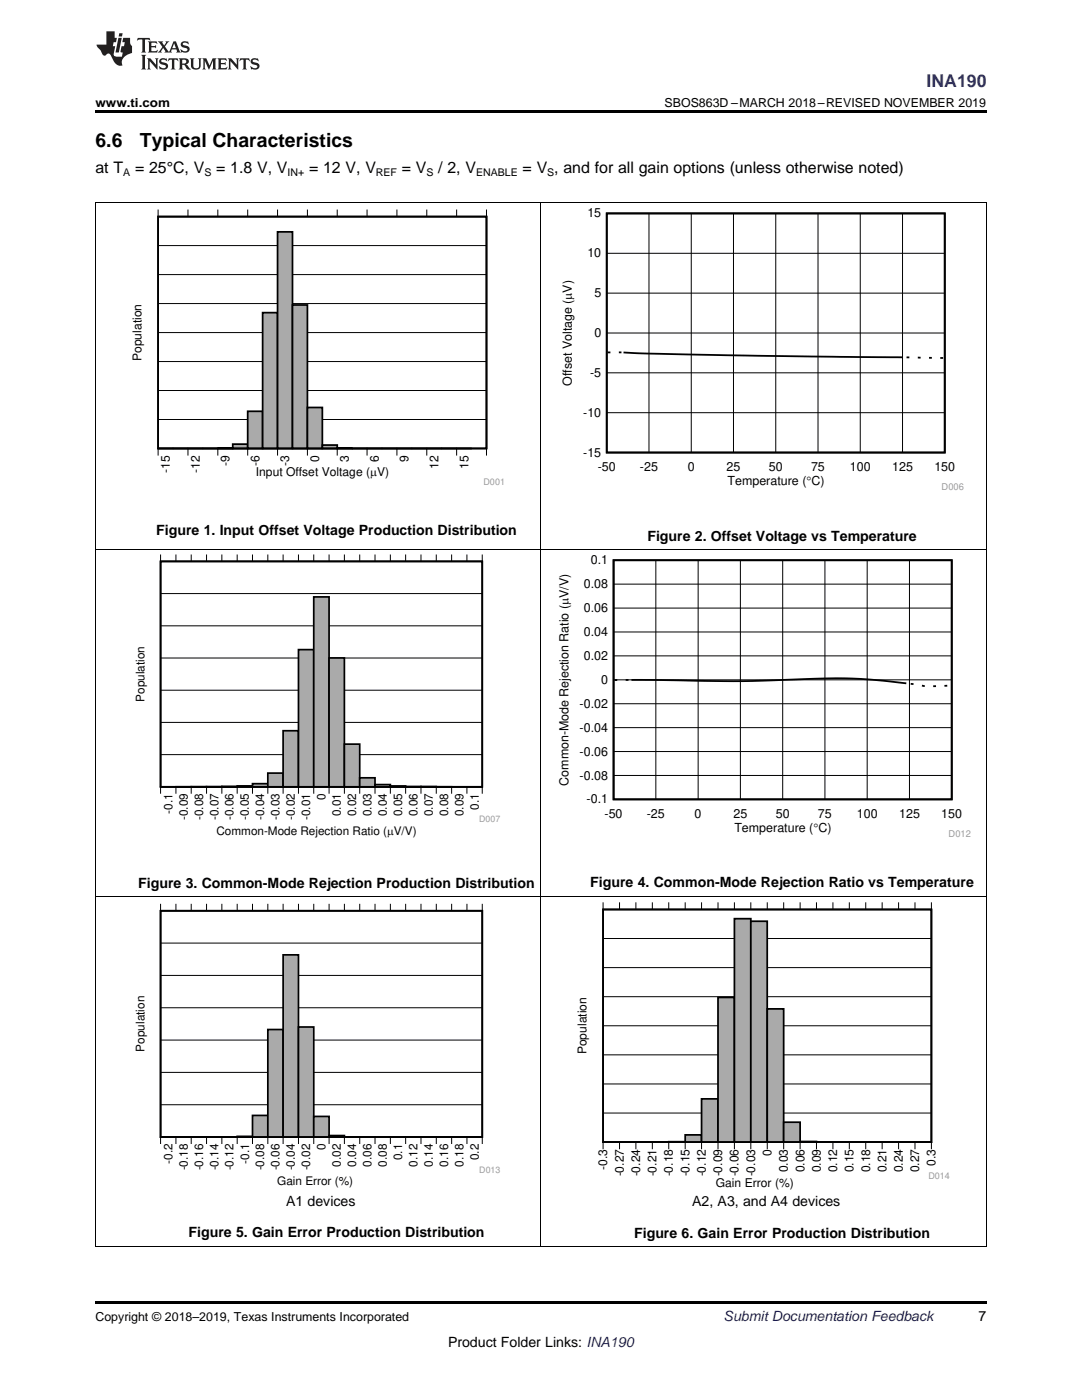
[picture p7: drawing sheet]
<svg xmlns="http://www.w3.org/2000/svg" width="216mm" height="279mm" viewBox="0 0 216 279" stroke-linecap="round" stroke-linejoin="round" font-family="sans-serif">
<path d="M19 259.7h177.8v.5h-177.8z" fill="#000"/>
<path d="M19.1 179v69.9M107.9 179v69.9M196.8 179v69.9M19 248.8h177.8" fill="none" stroke="#000" stroke-width=".2"/>
<path d="M115.2 180h74.4v57.6h-74.4z" fill-rule="evenodd" fill="#fff"/>
<path d="M120.3 181.5h65.5v46.4h-65.5zM120.3 227.9h3.3zM123.6 227.9h3.3zM126.9 227.9h3.3zM130.2 227.9h3.2zM133.4 227.9h3.3z" fill="none" stroke="#000" stroke-width=".35"/>
<g fill="none" stroke="#000" stroke-width=".2">
<path d="M120.3 180.1v1.4h65.6v-1.4M120.3 198.9h65.6M120.3 193.1h65.6M120.3 187.3h65.6M123.6 180.1v1.4M126.9 180.1v1.4M130.2 180.1v1.4M133.4 180.1v1.4M136.7 180.1v1.4M140 180.1v1.4M143.3 180.1v1.4M146.5 180.1v1.4"/>
<path d="M149.8 180.1v1.4M153.1 180.1v1.4M156.4 180.1v1.4M159.7 180.1v1.4M162.9 180.1v1.4M166.2 180.1v1.4M169.5 180.1v1.4M172.7 180.1v1.4M176 180.1v1.4M179.3 180.1v1.4M182.6 180.1v1.4M120.3 216.3h65.6"/>
<path d="M120.3 210.5h65.6M120.3 204.7h65.6M120.3 229.4v-1.5h65.6v1.5M120.3 222.1h65.6M123.6 227.9v1.5M126.9 227.9v1.5M130.2 227.9v1.5M133.4 227.9v1.5M136.7 227.9v1.5M140 227.9v1.5M143.3 227.9v1.5M146.5 227.9v1.5"/>
<path d="M149.8 227.9v1.5M153.1 227.9v1.5M156.4 227.9v1.5M159.7 227.9v1.5M162.9 227.9v1.5M166.2 227.9v1.5M169.5 227.9v1.5M172.7 227.9v1.5M176 227.9v1.5M179.3 227.9v1.5M182.6 227.9v1.5"/>
</g>
<path d="M136.7 227.9h-16.4" fill="none" stroke="#aaa" stroke-width=".2"/>
<path d="M136.7 226.5h3.3v1.4h-3.3z" fill-rule="evenodd" fill="#aaa"/>
<path d="M136.7 226.5h3.3v1.4h-3.3z" fill="none" stroke="#000" stroke-width=".35"/>
<path d="M140 219.3h3.3v8.6h-3.3z" fill-rule="evenodd" fill="#aaa"/>
<path d="M140 219.3h3.3v8.6h-3.3z" fill="none" stroke="#000" stroke-width=".35"/>
<path d="M143.3 199.1h3.3v28.8h-3.3z" fill-rule="evenodd" fill="#aaa"/>
<path d="M143.3 199.1h3.2v28.8h-3.2z" fill="none" stroke="#000" stroke-width=".35"/>
<path d="M146.5 183.3h3.3v44.6h-3.3z" fill-rule="evenodd" fill="#aaa"/>
<path d="M146.5 183.3h3.3v44.6h-3.3z" fill="none" stroke="#000" stroke-width=".35"/>
<path d="M149.8 183.9h3.3v44h-3.3z" fill-rule="evenodd" fill="#aaa"/>
<path d="M149.8 183.9h3.3v44h-3.3z" fill="none" stroke="#000" stroke-width=".35"/>
<path d="M153.1 201.3h3.3v26.6h-3.3z" fill-rule="evenodd" fill="#aaa"/>
<path d="M153.1 201.3h3.3v26.6h-3.3z" fill="none" stroke="#000" stroke-width=".35"/>
<path d="M156.4 224h3.3v3.9h-3.3z" fill-rule="evenodd" fill="#aaa"/>
<path d="M156.4 224h3.3v3.9h-3.3zM159.7 227.8h3.2v.1h-3.2zM162.9 227.9h3.3zM166.2 227.9h3.3zM169.5 227.9h3.2zM172.7 227.9h3.3zM176 227.9h3.3zM179.3 227.9h3.3zM182.6 227.9h3.2z" fill="none" stroke="#000" stroke-width=".35"/>
<path d="M159.7 227.9h3.2M162.9 227.9h23" fill="none" stroke="#aaa" stroke-width=".2"/>
<circle cx="185.9" cy="227.9" r=".17" fill="#000"/>
<path d="M120.3 181.5h65.5v46.4h-65.5z" fill="none" stroke="#000" stroke-width=".35"/>
<path d="M26.8 179.7h73.4v57.7h-73.4z" fill-rule="evenodd" fill="#fff"/>
<path d="M32 181.8h64.2v45.1h-64.2zM32 226.9h3.1zM35.1 226.9h3.1zM38.2 226.9h3zM41.2 226.9h3.1zM44.3 226.9h3zM47.3 226.8h3.1v.1h-3.1z" fill="none" stroke="#000" stroke-width=".34"/>
<g fill="none" stroke="#000" stroke-width=".2">
<path d="M32 180.4v1.4h64.2v-1.4M32 194.7h64.2M32 188.2h64.2M35.1 180.4v1.4M38.2 180.4v1.4M41.2 180.4v1.4M44.3 180.4v1.4M47.3 180.4v1.4M50.4 180.4v1.4M53.4 180.4v1.4M56.5 180.4v1.4M59.6 180.4v1.4"/>
<path d="M62.6 180.4v1.4M65.7 180.4v1.4M68.7 180.4v1.4M71.8 180.4v1.4M74.8 180.4v1.4M77.9 180.4v1.4M80.9 180.4v1.4M84 180.4v1.4M87.1 180.4v1.4M90.1 180.4v1.4M93.2 180.4v1.4M32 214h64.2"/>
<path d="M32 207.6h64.2M32 201.1h64.2M32 228.3v-1.4h64.2v1.4M32 220.5h64.2M35.1 226.9v1.4M38.2 226.9v1.4M41.2 226.9v1.4M44.3 226.9v1.4M47.3 226.9v1.4M50.4 226.9v1.4M53.4 226.9v1.4M56.5 226.9v1.4"/>
<path d="M59.6 226.9v1.4M62.6 226.9v1.4M65.7 226.9v1.4M68.7 226.9v1.4M71.8 226.9v1.4M74.8 226.9v1.4M77.9 226.9v1.4M80.9 226.9v1.4M84 226.9v1.4M87.1 226.9v1.4M90.1 226.9v1.4M93.2 226.9v1.4"/>
</g>
<path d="M47.3 226.9h3.1M47.3 226.9h-15.3" fill="none" stroke="#aaa" stroke-width=".2"/>
<path d="M50.4 222.6h3.1v4.3h-3.1z" fill-rule="evenodd" fill="#aaa"/>
<path d="M50.4 222.6h3v4.3h-3z" fill="none" stroke="#000" stroke-width=".34"/>
<path d="M53.4 205.5h3.1v21.4h-3.1z" fill-rule="evenodd" fill="#aaa"/>
<path d="M53.4 205.5h3.1v21.4h-3.1z" fill="none" stroke="#000" stroke-width=".34"/>
<path d="M56.5 190.6h3.1v36.3h-3.1z" fill-rule="evenodd" fill="#aaa"/>
<path d="M56.5 190.6h3.1v36.3h-3.1z" fill="none" stroke="#000" stroke-width=".34"/>
<path d="M59.6 205h3v21.9h-3z" fill-rule="evenodd" fill="#aaa"/>
<path d="M59.6 205h3v21.9h-3z" fill="none" stroke="#000" stroke-width=".34"/>
<path d="M62.6 222.8h3.1v4.1h-3.1z" fill-rule="evenodd" fill="#aaa"/>
<path d="M32 181.8h64.2v45.1h-64.2zM62.6 222.8h3.1v4.1h-3.1zM65.7 226.6h3v.3h-3zM68.7 226.9h3.1zM71.8 226.9h3zM74.8 226.9h3.1zM77.9 226.9h3zM80.9 226.9h3.1zM84 226.9h3.1zM87.1 226.9h3zM90.1 226.9h3.1zM93.2 226.9h3z" fill="none" stroke="#000" stroke-width=".34"/>
<path d="M65.7 226.8h3" fill="none" stroke="#aaa" stroke-width=".31"/>
<path d="M68.7 226.9h27.5" fill="none" stroke="#aaa" stroke-width=".2"/>
<path d="M19.1 109.6v69.4M107.9 109.6v69.4M196.8 109.6v69.4M19 178.9h177.8" fill="none" stroke="#000" stroke-width=".2"/>
<path d="M26.8 110.3h73.4v57.4h-73.4z" fill-rule="evenodd" fill="#fff"/>
<path d="M32 112h64.2v45h-64.2zM32 157h3.1zM35.1 157h3.1zM38.2 157h3zM41.2 157h3.1zM44.3 156.9l3 .1zM47.3 156.8h3.1v.2h-3.1z" fill="none" stroke="#000" stroke-width=".34"/>
<g fill="none" stroke="#000" stroke-width=".2">
<path d="M32 110.7v1.3h64.2v-1.3M32 118.5h64.2M35.1 110.7v1.3M38.2 110.7v1.3M41.2 110.7v1.3M44.3 110.7v1.3M47.3 110.7v1.3M50.4 110.7v1.3M53.4 110.7v1.3M56.5 110.7v1.3M59.6 110.7v1.3M62.6 110.7v1.3"/>
<path d="M65.7 110.7v1.3M68.7 110.7v1.3M71.8 110.7v1.3M74.8 110.7v1.3M77.9 110.7v1.3M80.9 110.7v1.3M84 110.7v1.3M87.1 110.7v1.3M90.1 110.7v1.3M93.2 110.7v1.3M32 137.7h64.2M32 131.3h64.2"/>
<path d="M32 124.9h64.2M32 158.4v-1.4h64.2v1.4M32 150.6h64.2M32 144.2h64.2M35.1 157v1.4M38.2 157v1.4M41.2 157v1.4M44.3 157v1.4M47.3 157v1.4M50.4 157v1.4M53.4 157v1.4M56.5 157v1.4"/>
<path d="M59.6 157v1.4M62.6 157v1.4M65.7 157v1.4M68.7 157v1.4M71.8 157v1.4M74.8 157v1.4M77.9 157v1.4M80.9 157v1.4M84 157v1.4M87.1 157v1.4M90.1 157v1.4M93.2 157v1.4"/>
</g>
<path d="M44.3 157h3M44.3 157h-12.3M47.3 156.9h3.1" fill="none" stroke="#aaa" stroke-width=".2"/>
<path d="M50.4 156.4h3.1v.6h-3.1z" fill-rule="evenodd" fill="#aaa"/>
<path d="M50.4 156.4h3v.6h-3z" fill="none" stroke="#000" stroke-width=".34"/>
<path d="M53.4 154.3h3.1v2.7h-3.1z" fill-rule="evenodd" fill="#aaa"/>
<path d="M53.4 154.3h3.1v2.7h-3.1z" fill="none" stroke="#000" stroke-width=".34"/>
<path d="M56.5 145.8h3.1v11.2h-3.1z" fill-rule="evenodd" fill="#aaa"/>
<path d="M56.5 145.8h3.1v11.2h-3.1z" fill="none" stroke="#000" stroke-width=".34"/>
<path d="M59.6 129.6h3v27.4h-3z" fill-rule="evenodd" fill="#aaa"/>
<path d="M59.6 129.6h3v27.4h-3z" fill="none" stroke="#000" stroke-width=".34"/>
<path d="M62.6 119.1h3.1v37.9h-3.1z" fill-rule="evenodd" fill="#aaa"/>
<path d="M62.6 119.1h3.1v37.9h-3.1z" fill="none" stroke="#000" stroke-width=".34"/>
<path d="M65.7 131.3h3v25.7h-3z" fill-rule="evenodd" fill="#aaa"/>
<path d="M65.7 131.3h3v25.7h-3z" fill="none" stroke="#000" stroke-width=".34"/>
<path d="M68.7 148.5h3.1v8.5h-3.1z" fill-rule="evenodd" fill="#aaa"/>
<path d="M68.7 148.5h3.1v8.5h-3.1z" fill="none" stroke="#000" stroke-width=".34"/>
<path d="M71.8 155.2h3v1.8h-3z" fill-rule="evenodd" fill="#aaa"/>
<path d="M71.8 155.2h3v1.8h-3z" fill="none" stroke="#000" stroke-width=".34"/>
<path d="M74.8 156.6h3.1v.4h-3.1z" fill-rule="evenodd" fill="#aaa"/>
<path d="M32 112h64.2v45h-64.2zM74.8 156.6h3.1v.4h-3.1zM77.9 156.9h3v.1h-3zM80.9 157h3.1zM84 157h3.1zM87.1 157h3zM90.1 157h3.1zM93.2 157h3z" fill="none" stroke="#000" stroke-width=".34"/>
<path d="M77.9 156.9h3.1M80.9 157h6.2M87.1 157h9.1" fill="none" stroke="#aaa" stroke-width=".2"/>
<path d="M110.9 110.3h83v57.2h-83z" fill-rule="evenodd" fill="#fff"/>
<path d="M122.4 111.8h67.5v47.7h-67.5zM122.6 135.7h.6M124.8 135.7h.6M126 135.7h3.7a412.5 412.5 0 0 0 35.2-.3 101.6 101.6 0 0 1 15.9 1M181.7 136.5h.6M184 136.8l.5 .1M186.8 136.9h-.6M189 136.8l-.5 .1" fill="none" stroke="#000" stroke-width=".36"/>
<g fill="none" stroke="#000" stroke-width=".2">
<path d="M19.1 40.4v69.2M107.9 40.4v69.2M196.8 40.4v69.2M19 109.6h177.8M122.4 116.6h67.5M130.9 111.8v47.7M139.3 111.8v47.7M147.7 111.8v47.7M156.2 111.8v47.7M164.6 111.8v47.7M173 111.8v47.7M181.5 111.8v47.7"/>
<path d="M122.4 135.7h67.5M122.4 130.9h67.5M122.4 126.1h67.5M122.4 121.4h67.5M122.4 154.8h67.5M122.4 150h67.5M122.4 145.2h67.5M122.4 140.4h67.5"/>
</g>
<path d="M112 41.1h80.8v57.2h-80.8z" fill-rule="evenodd" fill="#fff"/>
<path d="M121.1 42.6h67.4v47.7h-67.4zM121.2 70.3h.6M123.5 70.3h.5M124.4 70.3l20.7 .6 34.9 .4M180.9 71.3h.5M183.1 71.4h.6M185.4 71.4h.5M187.6 71.4h.6" fill="none" stroke="#000" stroke-width=".36"/>
<path d="M121.1 58.5h67.4M121.1 50.6h67.4M129.5 42.6v47.7M137.9 42.6v47.7M146.4 42.6v47.7M154.8 42.6v47.7M163.2 42.6v47.7M171.7 42.6v47.7M180.1 42.6v47.7M121.1 74.4h67.4M121.1 66.5h67.4M121.1 82.4h67.4" fill="none" stroke="#000" stroke-width=".2"/>
<path d="M26.2 41.1h74.6v56.2h-74.6z" fill-rule="evenodd" fill="#fff"/>
<path d="M31.6 43.2h65.5v46.3h-65.5zM31.6 89.5h2.9zM34.5 89.5h3zM37.5 89.5h3zM40.5 89.5h3zM43.5 89.5h2.9z" fill="none" stroke="#000" stroke-width=".35"/>
<g fill="none" stroke="#000" stroke-width=".2">
<path d="M31.6 41.8v1.4h65.5v-1.4M31.6 54.8h65.5M31.6 49h65.5M37.5 41.8v1.4M43.5 41.8v1.4M49.4 41.8v1.4M55.4 41.8v1.4M61.3 41.8v1.4M67.3 41.8v1.4M73.2 41.8v1.4M79.2 41.8v1.4M85.2 41.8v1.4"/>
<path d="M91.1 41.8v1.4M31.6 77.9h65.5M31.6 72.2h65.5M31.6 66.4h65.5M31.6 60.6h65.5M31.6 90.9v-1.4h65.5v1.4M31.6 83.7h65.5M37.5 89.5v1.4M43.5 89.5v1.4M49.4 89.5v1.4M55.4 89.5v1.4M61.3 89.5v1.4"/>
<path d="M67.3 89.5v1.4M73.2 89.5v1.4M79.2 89.5v1.4M85.2 89.5v1.4M91.1 89.5v1.4"/>
</g>
<path d="M46.5 89.5h-14.9" fill="none" stroke="#aaa" stroke-width=".2"/>
<path d="M46.4 88.6h3v.9h-3z" fill-rule="evenodd" fill="#aaa"/>
<path d="M46.4 88.6h3v.9h-3z" fill="none" stroke="#000" stroke-width=".35"/>
<path d="M49.4 82.1h3v7.4h-3z" fill-rule="evenodd" fill="#aaa"/>
<path d="M49.4 82.1h3v7.4h-3z" fill="none" stroke="#000" stroke-width=".35"/>
<path d="M52.4 62.4h3v27.1h-3z" fill-rule="evenodd" fill="#aaa"/>
<path d="M52.4 62.4h3v27.1h-3z" fill="none" stroke="#000" stroke-width=".35"/>
<path d="M55.4 46.3h3v43.2h-3z" fill-rule="evenodd" fill="#aaa"/>
<path d="M55.4 46.3h3v43.2h-3z" fill="none" stroke="#000" stroke-width=".35"/>
<path d="M58.4 60.9h3v28.6h-3z" fill-rule="evenodd" fill="#aaa"/>
<path d="M58.4 60.9h2.9v28.6h-2.9z" fill="none" stroke="#000" stroke-width=".35"/>
<path d="M61.3 81.3h3v8.2h-3z" fill-rule="evenodd" fill="#aaa"/>
<path d="M61.3 81.3h3v8.2h-3z" fill="none" stroke="#000" stroke-width=".35"/>
<path d="M64.3 88.8h3v.7h-3z" fill-rule="evenodd" fill="#aaa"/>
<path d="M31.6 43.2h65.5v46.3h-65.5zM64.3 88.8h3v.7h-3zM67.3 89.4l3 .1zM70.3 89.5h2.9zM73.2 89.5h3zM76.2 89.5h3zM79.2 89.5h3zM82.2 89.5h3zM85.2 89.5h2.9zM88.1 89.5h3zM91.1 89.5h3z" fill="none" stroke="#000" stroke-width=".35"/>
<path d="M67.3 89.5h26.8" fill="none" stroke="#aaa" stroke-width=".2"/>
<path d="M19 40.4h177.8" fill="none" stroke="#000" stroke-width=".2"/>
<path d="M19 22h177.8v.5h-177.8z" fill="#000"/>
<g fill="#231f20">
<path d="M27.5 7.6l-.1 .5 .4-.2h.6v.1v2.1l-.2 .4h1l-.3-.4v-2.1l.1-.1h.5l.5 .2-.2-.5zM29.5 8.3l.2 .3v1.5l-.2 .4h1.8l.2-.6a1.04 1.04 0 0 1-1.3 .2v-.7h.6l.3 .2v-.6l-.3 .2h-.6v-.6l.8-.1 .4 .3-.2-.5zM31.5 8.3l.9 1.1-.9 1.1h.8l-.2-.2 .5-.7 .4 .7-.2 .2h1.5l-.1-.2 .1-.4h.9l.1 .4-.2 .2h1l-.3-.3-.7-1.9h-.5l-.9 2-.8-1 .9-1h-.8l.1 .3-.3 .5-.4-.6 .2-.2zM34.7 8.6l.4 1h-.7zM36.3 8.4a.63 .63 0 0 0-.2 .7 .63 .63 0 0 0 .6 .4l.6 .2 .1 .2a.75 .75 0 0 1-.7 .4 .75 .75 0 0 1-.6-.5l.1 .7 .1-.1a1.11 1.11 0 0 0 1.5-.6 1.13 1.13 0 0 0-1.2-.8l-.1-.4a1.04 1.04 0 0 1 1.2 .2l-.2-.5-.1 .1-.5-.2zM28.2 10.9l.2 .4v2.2l-.2 .4h1l-.3-.4v-2.2l.3-.4zM29.3 11.6l.3 .4v1.5l-.3 .4h.8l-.2-.4v-1.3l1.5 1.7v-1.9l.2-.4h-.7l.2 .4v.9l-1.1-1.3zM32 11.8a.62 .62 0 0 0-.2 .7 .62 .62 0 0 0 .6 .4l.6 .1 .1 .3a.76 .76 0 0 1-.7 .3 .76 .76 0 0 1-.6-.4l.1 .7 .1-.1a1.11 1.11 0 0 0 1.5-.6 1.13 1.13 0 0 0-1.2-.8l-.1-.4a1.04 1.04 0 0 1 1.2 .2l-.2-.6-.1 .1-.5-.1zM33.7 11.6l-.2 .6a.61 .61 0 0 1 .8-.3v1.6l-.2 .4h.9l-.2-.4v-1.6a.63 .63 0 0 1 .8 .3l-.2-.6zM35.6 11.6l.3 .4v1.5l-.3 .4h1l-.2-.2v-.8l.5 .2a.76 .76 0 0 0 1.2 .7l-1-1a.58 .58 0 0 0 .6-.5 .58 .58 0 0 0-.5-.6zM36.4 11.9h.1a.45 .45 0 0 1 .5 .1 .45 .45 0 0 1 .1 .5l-.7 .2zM37.9 11.6l.2 .2a2.17 2.17 0 0 0 .3 1.9 .99 .99 0 0 0 1.6-.6v-1.1l.2-.4h-.7l.2 .2a1.92 1.92 0 0 1-.2 1.8 .6 .6 0 0 1-.9-.5v-1.1l.2-.4zM40.4 11.6l.2 .4v1.5l-.2 .4h.7l-.2-.4v-1.4l.8 1.8 .8-1.8v1.4l-.2 .4h.9l-.2-.4v-1.5l.2-.4h-.8l-.6 1.5-.6-1.5zM43.4 11.6l.2 .4v1.5l-.2 .4h1.8l.2-.6a1.04 1.04 0 0 1-1.3 .1v-.6h.5l.4 .2v-.6l-.4 .2h-.5v-.7h.8l.3 .3-.1-.6zM45.5 11.6l.2 .4v1.5l-.2 .4h.7l-.2-.4v-1.3l1.5 1.7v-1.9l.2-.4h-.7l.2 .4v.9l-1.1-1.3zM47.9 11.6l-.1 .6a.61 .61 0 0 1 .8-.3v1.6l-.3 .4h1l-.3-.4 .1-1.6a.63 .63 0 0 1 .7 .3l-.1-.6zM50.2 11.8a.62 .62 0 0 0-.2 .7 .62 .62 0 0 0 .6 .4l.6 .1 .2 .3a.76 .76 0 0 1-.8 .3 .76 .76 0 0 1-.6-.4l.1 .7 .2-.1a1.11 1.11 0 0 0 1.5-.6 1.13 1.13 0 0 0-1.3-.8l-.1-.4a1.04 1.04 0 0 1 1.2 .2l-.1-.6-.2 .1-.5-.1z"/>
<path d="M21.2 6.3v2.6h-1.9l.1 .4 .7 .9a.91 .91 0 0 0 1 .8 .56 .56 0 0 1 .5-.3 .56 .56 0 0 1 .5 .3l.4 .8a1.53 1.53 0 0 0 1.9 1.2 1.54 1.54 0 0 1 1-2.1l.9-.3v-1.4a1.52 1.52 0 0 1-.3-1.6h-1.4l-.2 .8h.5l-.2 .8h-.4l-.2 1v.2l.4 .1-.2 .8a1.93 1.93 0 0 1-1.6-.3l.3-1.8h-.5l.2-.8h.4l.2-.8h-.4v-1.3zM23.6 7.6l-.6 2.9h.7l.6-2.9zM23.8 6.6l-.1 .7h.6l.2-.7z"/>
</g>
<g font-size="3.9">
<text x="19" y="29.3">6.6</text>
<text x="27.9" y="29.3">Typical Characteristics</text>
</g>
<text font-size="3.5" fill="#00f" x="184.9" y="17.3">INA190</text>
<g font-size="3.2">
<text x="19" y="34.4">at T</text>
<text x="27" y="34.4">= 25°C, V</text>
<text x="43.1" y="34.4">= 1.8 V, V</text>
<text x="61.7" y="34.4">= 12 V, V</text>
<text x="80.2" y="34.4">= V</text>
<text x="87.5" y="34.4">/ 2, V</text>
<text x="104.3" y="34.4">= V , and for all gain options (unless otherwise noted)</text>
</g>
<g font-size="2.8">
<text x="31.2" y="106.8">Figure 1. Input Offset Voltage Production Distribution</text>
<text x="129.2" y="107.9">Figure 2. Offset Voltage vs Temperature</text>
<text x="27.6" y="177.2">Figure 3. Common-Mode Rejection Production Distribution</text>
<text x="117.8" y="177.1">Figure 4. Common-Mode Rejection Ratio vs Temperature</text>
<text x="57.1" y="240.6">A1 devices</text>
<text x="138.1" y="240.8">A2, A3, and A4 devices</text>
<text x="37.6" y="246.9">Figure 5. Gain Error Production Distribution</text>
<text x="126.5" y="247.1">Figure 6. Gain Error Production Distribution</text>
<text x="195.3" y="263.6">7</text>
<text x="89.4" y="268.9">Product Folder Links: INA190</text>
</g>
<text font-size="2.8" fill="#0000c8" x="144.4" y="263.6">Submit Documentation Feedback</text>
<g font-size="2.5">
<text x="19" y="21.4">www.ti.com</text>
<text x="132.6" y="21.4">SBOS863D –MARCH 2018–REVISED NOVEMBER 2019</text>
<text x="117.2" y="43.4">15</text>
<text x="117.2" y="51.4">10</text>
<text x="118.6" y="59.3">5</text>
<text x="118.6" y="67.3">0</text>
<text x="114.1" y="77" transform="rotate(-90 114.1 77)">Offset Voltage (PV)</text>
<text x="117.8" y="75.2">-5</text>
<text x="116.4" y="83.2">-10</text>
<text x="116.4" y="91.1">-15</text>
<text x="119.3" y="94">-50</text>
<text x="127.7" y="94">-25</text>
<text x="137.2" y="94">0</text>
<text x="145" y="94">25</text>
<text x="153.4" y="94">50</text>
<text x="161.8" y="94">75</text>
<text x="169.6" y="94">100</text>
<text x="178" y="94">125</text>
<text x="186.4" y="94">150</text>
<text x="145.2" y="96.8">Temperature (qC)</text>
<text x="117.9" y="112.6">0.1</text>
<text x="116.5" y="117.4">0.08</text>
<text x="116.5" y="122.2">0.06</text>
<text x="116.5" y="131.7">0.02</text>
<text x="116.5" y="126.9">0.04</text>
<text x="120" y="136.5">0</text>
<text x="115.7" y="141.3">-0.02</text>
<text x="115.7" y="146">-0.04</text>
<text x="115.7" y="155.6">-0.08</text>
<text x="115.7" y="150.8">-0.06</text>
<text x="113.4" y="156.8" transform="rotate(-90 113.4 156.8)">Common-Mode Rejection Ratio (PV/V)</text>
<text x="117" y="160.3">-0.1</text>
<text x="120.6" y="163.2">-50</text>
<text x="129.1" y="163.2">-25</text>
<text x="138.6" y="163.2">0</text>
<text x="146.3" y="163.2">25</text>
<text x="146.5" y="166">Temperature (qC)</text>
<text x="154.8" y="163.2">50</text>
<text x="163.2" y="163.2">75</text>
<text x="171" y="163.2">100</text>
<text x="179.4" y="163.2">125</text>
<text x="187.8" y="163.2">150</text>
<text x="19" y="263.6">Copyright © 2018–2019, Texas Instruments Incorporated</text>
</g>
<g font-size="2.4">
<text x="28.3" y="72" transform="rotate(-90 28.3 72)">Population</text>
<text x="33.9" y="94.3" transform="rotate(-90 33.9 94.3)">-15</text>
<text x="39.8" y="94.3" transform="rotate(-90 39.8 94.3)">-12</text>
<text x="45.8" y="93" transform="rotate(-90 45.8 93)">-9</text>
<text x="51.1" y="95">Input Offset Voltage (PV)</text>
<text x="51.8" y="93" transform="rotate(-90 51.8 93)">-6</text>
<text x="57.7" y="93" transform="rotate(-90 57.7 93)">-3</text>
<text x="63.7" y="92.2" transform="rotate(-90 63.7 92.2)">0</text>
<text x="69.6" y="92.2" transform="rotate(-90 69.6 92.2)">3</text>
<text x="75.6" y="92.2" transform="rotate(-90 75.6 92.2)">6</text>
<text x="81.5" y="92.2" transform="rotate(-90 81.5 92.2)">9</text>
<text x="87.5" y="93.5" transform="rotate(-90 87.5 93.5)">12</text>
<text x="93.5" y="93.5" transform="rotate(-90 93.5 93.5)">15</text>
<text x="28.8" y="209.9" transform="rotate(-90 28.8 209.9)">Population</text>
<text x="117" y="210.4" transform="rotate(-90 117 210.4)">Population</text>
<text x="34.4" y="232.3" transform="rotate(-90 34.4 232.3)">-0.2</text>
<text x="37.5" y="233.6" transform="rotate(-90 37.5 233.6)">-0.18</text>
<text x="40.5" y="233.6" transform="rotate(-90 40.5 233.6)">-0.16</text>
<text x="43.6" y="233.6" transform="rotate(-90 43.6 233.6)">-0.14</text>
<text x="46.6" y="233.6" transform="rotate(-90 46.6 233.6)">-0.12</text>
<text x="49.7" y="232.3" transform="rotate(-90 49.7 232.3)">-0.1</text>
<text x="52.7" y="233.6" transform="rotate(-90 52.7 233.6)">-0.08</text>
<text x="55.8" y="233.6" transform="rotate(-90 55.8 233.6)">-0.06</text>
<text x="58.8" y="233.6" transform="rotate(-90 58.8 233.6)">-0.04</text>
<text x="61.9" y="233.6" transform="rotate(-90 61.9 233.6)">-0.02</text>
<text x="65" y="229.6" transform="rotate(-90 65 229.6)">0</text>
<text x="68" y="232.8" transform="rotate(-90 68 232.8)">0.02</text>
<text x="71.1" y="232.8" transform="rotate(-90 71.1 232.8)">0.04</text>
<text x="74.1" y="232.8" transform="rotate(-90 74.1 232.8)">0.06</text>
<text x="77.2" y="232.8" transform="rotate(-90 77.2 232.8)">0.08</text>
<text x="80.2" y="231.5" transform="rotate(-90 80.2 231.5)">0.1</text>
<text x="83.3" y="232.8" transform="rotate(-90 83.3 232.8)">0.12</text>
<text x="86.4" y="232.8" transform="rotate(-90 86.4 232.8)">0.14</text>
<text x="89.4" y="232.8" transform="rotate(-90 89.4 232.8)">0.16</text>
<text x="92.5" y="232.8" transform="rotate(-90 92.5 232.8)">0.18</text>
<text x="95.5" y="231.5" transform="rotate(-90 95.5 231.5)">0.2</text>
<text x="121.2" y="233.5" transform="rotate(-90 121.2 233.5)">-0.3</text>
<text x="153.9" y="230.6" transform="rotate(-90 153.9 230.6)">0</text>
<text x="157.2" y="234" transform="rotate(-90 157.2 234)">0.03</text>
<text x="160.5" y="234" transform="rotate(-90 160.5 234)">0.06</text>
<text x="163.8" y="234" transform="rotate(-90 163.8 234)">0.09</text>
<text x="167.1" y="234" transform="rotate(-90 167.1 234)">0.12</text>
<text x="170.3" y="234" transform="rotate(-90 170.3 234)">0.15</text>
<text x="173.6" y="234" transform="rotate(-90 173.6 234)">0.18</text>
<text x="176.9" y="234" transform="rotate(-90 176.9 234)">0.21</text>
<text x="180.1" y="234" transform="rotate(-90 180.1 234)">0.24</text>
<text x="183.4" y="234" transform="rotate(-90 183.4 234)">0.27</text>
<text x="186.7" y="232.7" transform="rotate(-90 186.7 232.7)">0.3</text>
<text x="55.3" y="236.4">Gain Error (%)</text>
<text x="124.5" y="234.8" transform="rotate(-90 124.5 234.8)">-0.27</text>
<text x="127.7" y="234.8" transform="rotate(-90 127.7 234.8)">-0.24</text>
<text x="131" y="234.8" transform="rotate(-90 131 234.8)">-0.21</text>
<text x="134.3" y="234.8" transform="rotate(-90 134.3 234.8)">-0.18</text>
<text x="137.6" y="234.8" transform="rotate(-90 137.6 234.8)">-0.15</text>
<text x="140.8" y="234.8" transform="rotate(-90 140.8 234.8)">-0.12</text>
<text x="142.8" y="237">Gain Error (%)</text>
<text x="144.1" y="234.8" transform="rotate(-90 144.1 234.8)">-0.09</text>
<text x="147.4" y="234.8" transform="rotate(-90 147.4 234.8)">-0.06</text>
<text x="150.7" y="234.8" transform="rotate(-90 150.7 234.8)">-0.03</text>
</g>
<g font-size="2.3">
<text x="28.8" y="140" transform="rotate(-90 28.8 140)">Population</text>
<text x="65" y="159.7" transform="rotate(-90 65 159.7)">0</text>
<text x="95.5" y="161.6" transform="rotate(-90 95.5 161.6)">0.1</text>
<text x="34.4" y="162.4" transform="rotate(-90 34.4 162.4)">-0.1</text>
<text x="37.5" y="163.7" transform="rotate(-90 37.5 163.7)">-0.09</text>
<text x="40.5" y="163.7" transform="rotate(-90 40.5 163.7)">-0.08</text>
<text x="43.2" y="166.7">Common-Mode Rejection Ratio (PV/V)</text>
<text x="43.6" y="163.7" transform="rotate(-90 43.6 163.7)">-0.07</text>
<text x="46.6" y="163.7" transform="rotate(-90 46.6 163.7)">-0.06</text>
<text x="49.7" y="163.7" transform="rotate(-90 49.7 163.7)">-0.05</text>
<text x="52.7" y="163.7" transform="rotate(-90 52.7 163.7)">-0.04</text>
<text x="55.8" y="163.7" transform="rotate(-90 55.8 163.7)">-0.03</text>
<text x="58.8" y="163.7" transform="rotate(-90 58.8 163.7)">-0.02</text>
<text x="61.9" y="163.7" transform="rotate(-90 61.9 163.7)">-0.01</text>
<text x="68" y="162.9" transform="rotate(-90 68 162.9)">0.01</text>
<text x="71.1" y="162.9" transform="rotate(-90 71.1 162.9)">0.02</text>
<text x="74.1" y="162.9" transform="rotate(-90 74.1 162.9)">0.03</text>
<text x="77.2" y="162.9" transform="rotate(-90 77.2 162.9)">0.04</text>
<text x="80.2" y="162.9" transform="rotate(-90 80.2 162.9)">0.05</text>
<text x="83.3" y="162.9" transform="rotate(-90 83.3 162.9)">0.06</text>
<text x="86.4" y="162.9" transform="rotate(-90 86.4 162.9)">0.07</text>
<text x="89.4" y="162.9" transform="rotate(-90 89.4 162.9)">0.08</text>
<text x="92.5" y="162.9" transform="rotate(-90 92.5 162.9)">0.09</text>
</g>
<g font-size="2.1">
<text x="24.6" y="35.1">A</text>
<text x="40.8" y="35.1">S</text>
<text x="57.4" y="35.1">IN+</text>
<text x="75" y="35.1">REF</text>
<text x="85.1" y="35.1">S</text>
<text x="95" y="35.1">ENABLE</text>
<text x="109.2" y="35.1">S</text>
</g>
<g font-size="1.9" fill="#999">
<text x="187.9" y="97.9">D006</text>
<text x="189.3" y="167.1">D012</text>
</g>
<g font-size="1.8" fill="#999">
<text x="96.5" y="96.8">D001</text>
<text x="95.6" y="164.1">D007</text>
<text x="95.6" y="234.1">D013</text>
<text x="185.3" y="235.3">D014</text>
</g>
</svg>
